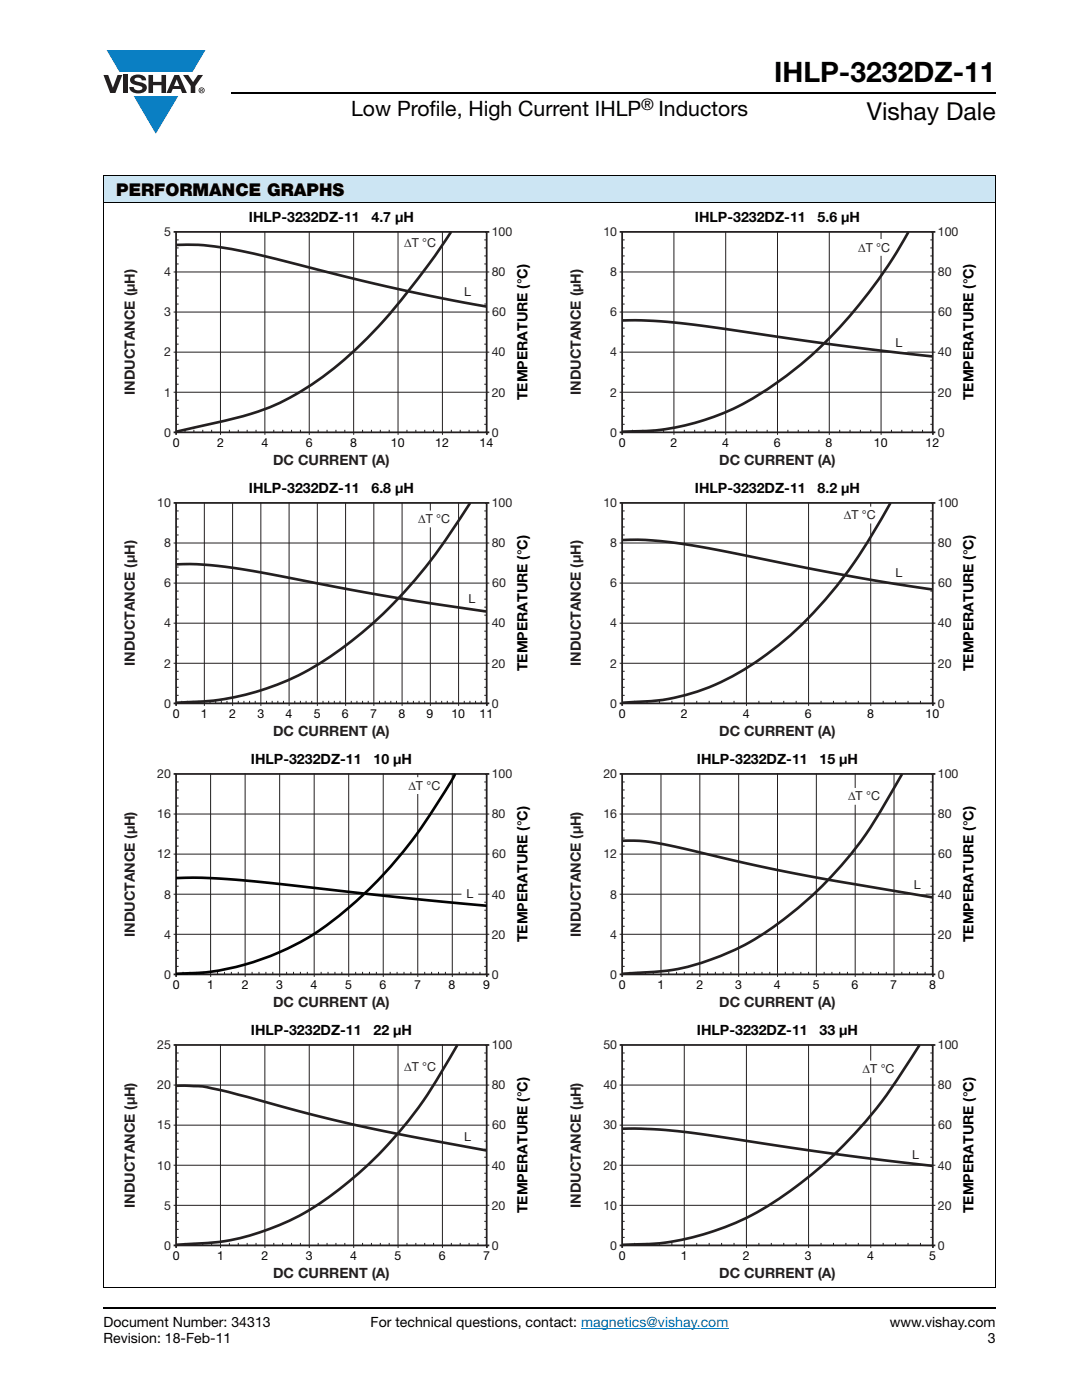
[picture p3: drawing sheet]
<svg xmlns="http://www.w3.org/2000/svg" width="216mm" height="279mm" viewBox="0 0 216 279" stroke-linecap="round" stroke-linejoin="round" font-family="sans-serif">
<g fill="#0a7fc3">
<path d="M21.3 10h19.7l-2.6 4.3h-1.1h-13.5z"/>
<path d="M26.7 19.2h8.9l-4.5 7.5z"/>
</g>
<g fill="#231f20">
<path d="M20.6 15h1l.9 2.5 1-2.5h.9l-1.4 3.6h-1z"/>
<path d="M24.6 15h.9v3.6h-.9z"/>
<path d="M26.3 15.3a2.1 2.1 0 0 1 2.8 .3l.1 .4h-.9a.79 .79 0 0 0-.7-.5 .79 .79 0 0 0-.8 .4l.3 .3 1 .2a1.08 1.08 0 0 1 1.2 1 1.08 1.08 0 0 1-1.1 1.2 1.73 1.73 0 0 1-2.4-1.2h.9a.96 .96 0 0 0 .8 .6 .96 .96 0 0 0 .9-.4 1.31 1.31 0 0 0-1.2-.6 1.03 1.03 0 0 1-1.1-.6 1.03 1.03 0 0 1 .2-1.1z"/>
<path d="M29.6 15h.9v1.3h1.7v-1.3h.9v3.6h-.9v-1.6h-1.7v1.6h-.9z"/>
<path d="M36.5 15h1.1l.9 1.4 1-1.4h1l-1.5 2.2v1.4h-.9v-1.4z"/>
<path d="M35.3 15.9l.5 1.3h-1.1zM34.8 15l-1.6 3.6h1l.3-.8h1.5l.3 .8h1l-1.6-3.6z"/>
<path d="M39.8 18a.46 .46 0 0 1 .9 0 .46 .46 0 0 1-.9 0zM39.6 18a.6 .6 0 0 0 1.2 0 .6 .6 0 0 0-1.2 0z"/>
<path d="M40.1 17.8h.2v.2h-.2zM40 17.7v.7h.1v-.3l.4 .3-.2-.3 .2-.2-.1-.2z"/>
</g>
<path d="M116 265.1h29.4" fill="none" stroke="#007ec4" stroke-width=".2"/>
<path d="M46.1 18.6h152.5M20.6 261h178" fill="none" stroke="#000" stroke-width=".36"/>
<path d="M20.6 35h178v5.5h-178z" fill="#cce5f3"/>
<path d="M20.6 35h178.1M20.6 35.1v221.7M198.6 35.1v221.7M20.6 40.5h178.1M20.6 256.9h178.1" fill="none" stroke="#000" stroke-width=".2"/>
<path d="M24.6 41.9h81.3v51.5h-81.3z" fill="#fff"/>
<g fill="none" stroke="#231f20" stroke-width=".2">
<path d="M34.6 54.3h63M35.1 55.9h.5M35.1 57.5h.5M35.1 59.1h.5M35.1 47.9h.5M35.1 49.5h.5M35.1 51.1h.5M35.1 52.7h.5M44 46.3v40M52.8 46.3v40M61.7 46.3v40M70.6 46.3v40"/>
<path d="M79.4 46.3v40M88.3 46.3v40M96.6 55.9h.5M96.6 57.5h.5M96.6 59.1h.5M96.6 47.9h.5M96.6 49.5h.5M96.6 51.1h.5M96.6 52.7h.5M34.6 62.3h63M34.6 70.3h63M34.6 78.3h63"/>
<path d="M35.1 63.9h.5M35.1 65.5h.5M35.1 67.1h.5M35.1 68.7h.5M35.1 71.9h.5M35.1 73.5h.5M35.1 75.1h.5M35.1 76.7h.5M35.1 79.9h.5M35.1 60.7h.5M96.6 63.9h.5M96.6 65.5h.5"/>
<path d="M96.6 67.1h.5M96.6 68.7h.5M96.6 71.9h.5M96.6 73.5h.5M96.6 75.1h.5M96.6 76.7h.5M96.6 79.9h.5M96.6 60.7h.5M35.1 81.5h.5M35.1 83.1h.5M35.1 84.7h.5M96.6 81.5h.5"/>
<path d="M96.6 83.1h.5M96.6 84.7h.5"/>
</g>
<path d="M34.6 46.3h.5M35.1 46.3h62v40h-62zM97.1 46.3h.5M34.6 86.3h.5M97.1 86.3h.5" fill="none" stroke="#231f20" stroke-width=".35"/>
<path d="M91.8 56.9h3v3h-3z" fill="#fff"/>
<path d="M91.8 56.9h3v3h-3z" fill="none" stroke="#fff" stroke-width=".35"/>
<path d="M80.1 46.9h7.5v3h-7.5z" fill="#fff"/>
<path d="M80.1 46.9h7.5v3h-7.5z" fill="none" stroke="#fff" stroke-width=".35"/>
<path d="M35.1 86.3v.5M97.1 86.3v.5" fill="none" stroke="#231f20" stroke-width=".35"/>
<g fill="none" stroke="#231f20" stroke-width=".2">
<path d="M36.9 85.8v.5M38.7 85.8v.5M40.5 85.8v.5M42.2 85.8v.5M44 86.3v.5M45.8 85.8v.5M47.5 85.8v.5M49.3 85.8v.5M51.1 85.8v.5M52.9 86.3v.5M54.6 85.8v.5M56.4 85.8v.5"/>
<path d="M58.2 85.8v.5M59.9 85.8v.5M61.7 86.3v.5M63.5 85.8v.5M65.3 85.8v.5M67 85.8v.5M68.8 85.8v.5M70.6 86.3v.5M72.3 85.8v.5M74.1 85.8v.5M75.9 85.8v.5M77.7 85.8v.5"/>
<path d="M79.4 86.3v.5M81.2 85.8v.5M83 85.8v.5M84.7 85.8v.5M86.5 85.8v.5M88.3 86.3v.5M90.1 85.8v.5M91.8 85.8v.5M93.6 85.8v.5M95.4 85.8v.5"/>
</g>
<path d="M35.1 48.9a62.4 62.4 0 0 1 18.4 2.4l23.9 5.9 10.2 2.2 9.5 1.8M90 46.3a148.6 148.6 0 0 1-17.4 21.9 57.9 57.9 0 0 1-20.4 13.7l-5.5 1.6-11.6 2.7" fill="none" stroke="#231f20" stroke-width=".53"/>
<path d="M113.6 41.9h81.3v51.5h-81.3z" fill="#fff"/>
<g fill="none" stroke="#231f20" stroke-width=".2">
<path d="M123.6 54.3h63M124.1 55.9h.5M124.1 57.5h.5M124.1 59.1h.5M124.1 47.9h.5M124.1 49.5h.5M124.1 51.1h.5M124.1 52.7h.5M134.5 46.3v40M144.8 46.3v40M155.1 46.3v40M165.5 46.3v40"/>
<path d="M175.8 46.3v40M185.6 55.9h.5M185.6 57.5h.5M185.6 59.1h.5M185.6 47.9h.5M185.6 49.5h.5M185.6 51.1h.5M185.6 52.7h.5M123.6 62.3h63M123.6 70.3h63M123.6 78.3h63M124.1 63.9h.5"/>
<path d="M124.1 65.5h.5M124.1 67.1h.5M124.1 68.7h.5M124.1 71.9h.5M124.1 73.5h.5M124.1 75.1h.5M124.1 76.7h.5M124.1 79.9h.5M124.1 60.7h.5M185.6 63.9h.5M185.6 65.5h.5M185.6 67.1h.5"/>
<path d="M185.6 68.7h.5M185.6 71.9h.5M185.6 73.5h.5M185.6 75.1h.5M185.6 76.7h.5M185.6 79.9h.5M185.6 60.7h.5M124.1 81.5h.5M124.1 83.1h.5M124.1 84.7h.5M185.6 81.5h.5M185.6 83.1h.5"/>
<path d="M185.6 84.7h.5"/>
</g>
<path d="M123.6 46.3h.5M186.1 46.3h.5M123.6 86.3h.5M186.1 86.3h.5" fill="none" stroke="#231f20" stroke-width=".35"/>
<path d="M177.9 67.1h3v3h-3z" fill="#fff"/>
<path d="M177.9 67.1h3v3h-3z" fill="none" stroke="#fff" stroke-width=".35"/>
<path d="M170.7 47.9h7.5v3h-7.5z" fill="#fff"/>
<path d="M170.7 47.9h7.5v3h-7.5z" fill="none" stroke="#fff" stroke-width=".35"/>
<path d="M124.1 46.3h62v40h-62zM124.1 86.3v.5M186.2 86.3v.5" fill="none" stroke="#231f20" stroke-width=".35"/>
<g fill="none" stroke="#231f20" stroke-width=".2">
<path d="M126.2 85.8v.5M128.3 85.8v.5M130.3 85.8v.5M132.4 85.8v.5M134.5 86.3v.5M136.5 85.8v.5M138.6 85.8v.5M140.7 85.8v.5M142.7 85.8v.5M144.8 86.3v.5M146.9 85.8v.5M148.9 85.8v.5"/>
<path d="M151 85.8v.5M153.1 85.8v.5M155.1 86.3v.5M157.2 85.8v.5M159.3 85.8v.5M161.3 85.8v.5M163.4 85.8v.5M165.5 86.3v.5M167.5 85.8v.5M169.6 85.8v.5M171.7 85.8v.5M173.7 85.8v.5"/>
<path d="M175.8 86.3v.5M177.9 85.8v.5M179.9 85.8v.5M182 85.8v.5M184.1 85.8v.5"/>
</g>
<path d="M181.3 46.3a94.3 94.3 0 0 1-24 28.4 50.7 50.7 0 0 1-25.4 11.1l-7.8 .4M124.1 64h6.2l6.7 .6 29.9 4.3 19.1 2.2" fill="none" stroke="#231f20" stroke-width=".53"/>
<path d="M24.6 96h81.3v51.5h-81.3z" fill="#fff"/>
<g fill="none" stroke="#231f20" stroke-width=".2">
<path d="M34.6 108.4h63M34.6 116.4h63M35.1 118h.5M35.1 119.6h.5M35.1 110h.5M35.1 111.6h.5M35.1 113.2h.5M35.1 114.8h.5M35.1 102h.5M35.1 103.6h.5M35.1 105.2h.5M35.1 106.8h.5"/>
<path d="M40.8 100.4v40M46.4 100.4v40M52 100.4v40M57.7 100.4v40M63.3 100.4v40M69 100.4v40M74.6 100.4v40M80.2 100.4v40M85.9 100.4v40M91.5 100.4v40M96.6 118h.5M96.6 119.6h.5"/>
<path d="M96.6 110h.5M96.6 111.6h.5M96.6 113.2h.5M96.6 114.8h.5M96.6 102h.5M96.6 103.6h.5M96.6 105.2h.5M96.6 106.8h.5M34.6 124.4h63M34.6 132.4h63M35.1 121.2h.5M35.1 122.8h.5"/>
<path d="M35.1 126h.5M35.1 127.6h.5M35.1 129.2h.5M35.1 130.8h.5M35.1 134h.5M35.1 135.6h.5M35.1 137.2h.5M35.1 138.8h.5M96.6 121.2h.5M96.6 122.8h.5M96.6 126h.5M96.6 127.6h.5"/>
<path d="M96.6 129.2h.5M96.6 130.8h.5M96.6 134h.5M96.6 135.6h.5M96.6 137.2h.5M96.6 138.8h.5"/>
</g>
<path d="M34.6 100.4h.5M97.1 100.4h.5M34.6 140.4h.5M97.1 140.4h.5" fill="none" stroke="#231f20" stroke-width=".35"/>
<path d="M92.6 118.1h3v3h-3z" fill="#fff"/>
<path d="M92.6 118.1h3v3h-3z" fill="none" stroke="#fff" stroke-width=".35"/>
<path d="M82.9 102.1h7.5v3h-7.5z" fill="#fff"/>
<path d="M82.9 102.1h7.5v3h-7.5z" fill="none" stroke="#fff" stroke-width=".35"/>
<path d="M35.1 100.4h62v40h-62zM35.1 140.4v.5M97.1 140.4v.5" fill="none" stroke="#231f20" stroke-width=".35"/>
<g fill="none" stroke="#231f20" stroke-width=".2">
<path d="M36.3 139.9v.5M37.4 139.9v.5M38.5 139.9v.5M39.7 139.9v.5M41.9 139.9v.5M43 139.9v.5M44.2 139.9v.5M45.3 139.9v.5M47.5 139.9v.5M48.7 139.9v.5M49.8 139.9v.5M50.9 139.9v.5"/>
<path d="M53.2 139.9v.5M54.3 139.9v.5M55.4 139.9v.5M56.6 139.9v.5M58.8 139.9v.5M59.9 139.9v.5M61.1 139.9v.5M62.2 139.9v.5M64.5 139.9v.5M65.6 139.9v.5M66.7 139.9v.5M67.8 139.9v.5"/>
<path d="M70.1 139.9v.5M71.2 139.9v.5M72.3 139.9v.5M73.5 139.9v.5M75.7 139.9v.5M76.9 139.9v.5M78 139.9v.5M79.1 139.9v.5M81.4 139.9v.5M82.5 139.9v.5M83.6 139.9v.5M84.7 139.9v.5"/>
<path d="M87 139.9v.5M88.1 139.9v.5M89.3 139.9v.5M90.4 139.9v.5M92.6 139.9v.5M93.8 139.9v.5M94.9 139.9v.5M96 139.9v.5M40.8 140.4v.5M46.4 140.4v.5M52.1 140.4v.5M57.7 140.4v.5"/>
<path d="M63.3 140.4v.5M69 140.4v.5M74.6 140.4v.5M80.2 140.4v.5M85.9 140.4v.5M91.5 140.4v.5"/>
</g>
<path d="M35.1 112.6a86.6 86.6 0 0 1 20.2 2.2l21.5 4.1 20.2 3.1M93.8 100.4a107.9 107.9 0 0 1-18.6 23.3 62.3 62.3 0 0 1-22.2 13.8 51.9 51.9 0 0 1-16.9 2.7l-1 .1" fill="none" stroke="#231f20" stroke-width=".53"/>
<path d="M113.6 96h81.3v51.5h-81.3z" fill="#fff"/>
<g fill="none" stroke="#231f20" stroke-width=".2">
<path d="M123.6 108.4h63M123.6 116.4h63M124.1 118h.5M124.1 119.6h.5M124.1 110h.5M124.1 111.6h.5M124.1 113.2h.5M124.1 114.8h.5M124.1 102h.5M124.1 103.6h.5M124.1 105.2h.5M124.1 106.8h.5"/>
<path d="M136.5 100.4v40M148.9 100.4v40M161.3 100.4v40M173.7 100.4v40M185.6 118h.5M185.6 119.6h.5M185.6 110h.5M185.6 111.6h.5M185.6 113.2h.5M185.6 114.8h.5M185.6 102h.5M185.6 103.6h.5"/>
<path d="M185.6 105.2h.5M185.6 106.8h.5M123.6 124.4h63M123.6 132.4h63M124.1 121.2h.5M124.1 122.8h.5M124.1 126h.5M124.1 127.6h.5M124.1 129.2h.5M124.1 130.8h.5M124.1 134h.5M124.1 135.6h.5"/>
<path d="M124.1 137.2h.5M124.1 138.8h.5M185.6 121.2h.5M185.6 122.8h.5M185.6 126h.5M185.6 127.6h.5M185.6 129.2h.5M185.6 130.8h.5M185.6 134h.5M185.6 135.6h.5M185.6 137.2h.5M185.6 138.8h.5"/>
</g>
<path d="M123.6 100.4h.5M186.1 100.4h.5M123.6 140.4h.5M186.1 140.4h.5" fill="none" stroke="#231f20" stroke-width=".35"/>
<path d="M177.9 112.8h3v3h-3z" fill="#fff"/>
<path d="M177.9 112.8h3v3h-3z" fill="none" stroke="#fff" stroke-width=".35"/>
<path d="M167.8 101.3h7.5v3h-7.5z" fill="#fff"/>
<path d="M167.8 101.3h7.5v3h-7.5z" fill="none" stroke="#fff" stroke-width=".35"/>
<path d="M124.1 100.4h62v40h-62zM124.1 140.4v.5M186.2 140.4v.5" fill="none" stroke="#231f20" stroke-width=".35"/>
<g fill="none" stroke="#231f20" stroke-width=".2">
<path d="M126.6 139.9v.5M129.1 139.9v.5M131.6 139.9v.5M134.1 139.9v.5M139 139.9v.5M141.5 139.9v.5M144 139.9v.5M146.5 139.9v.5M151.4 139.9v.5M153.9 139.9v.5M156.4 139.9v.5M158.9 139.9v.5"/>
<path d="M163.8 139.9v.5M166.3 139.9v.5M168.8 139.9v.5M171.3 139.9v.5M176.2 139.9v.5M178.7 139.9v.5M181.2 139.9v.5M183.7 139.9v.5M136.5 140.4v.5M148.9 140.4v.5M161.3 140.4v.5M173.7 140.4v.5"/>
</g>
<path d="M124.1 107.8a85 85 0 0 1 20.2 2.2l24.2 4.8 17.5 2.8M177.7 100.4a98.8 98.8 0 0 1-17.4 23.9 55.3 55.3 0 0 1-23.2 14.3 43.6 43.6 0 0 1-12 1.6l-1 .1" fill="none" stroke="#231f20" stroke-width=".53"/>
<path d="M24.6 150.1h81.3v51.4h-81.3z" fill="#fff"/>
<g fill="none" stroke="#231f20" stroke-width=".2">
<path d="M35.1 156.1h.5M35.1 157.7h.5M35.1 159.3h.5M42 154.5v40M48.9 154.5v40M55.8 154.5v40M62.7 154.5v40M69.6 154.5v40M76.5 154.5v40M83.4 154.5v40M90.2 154.5v40M96.6 156.1h.5"/>
<path d="M96.6 157.7h.5M96.6 159.3h.5M34.6 162.5h63M34.6 170.5h63M34.6 178.5h63M35.1 172.1h.5M35.1 173.7h.5M35.1 175.3h.5M35.1 176.9h.5M35.1 164.1h.5M35.1 165.7h.5M35.1 167.3h.5"/>
<path d="M35.1 168.9h.5M35.1 160.9h.5M96.6 172.1h.5M96.6 173.7h.5M96.6 175.3h.5M96.6 176.9h.5M96.6 164.1h.5M96.6 165.7h.5M96.6 167.3h.5M96.6 168.9h.5M96.6 160.9h.5M34.6 186.5h63"/>
<path d="M35.1 180.1h.5M35.1 181.7h.5M35.1 183.3h.5M35.1 184.9h.5M35.1 188.1h.5M35.1 189.7h.5M35.1 191.3h.5M35.1 192.9h.5M96.6 180.1h.5M96.6 181.7h.5M96.6 183.3h.5M96.6 184.9h.5"/>
<path d="M96.6 188.1h.5M96.6 189.7h.5M96.6 191.3h.5M96.6 192.9h.5"/>
</g>
<path d="M34.6 154.5h.5M97.1 154.5h.5M34.6 194.5h.5M97.1 194.5h.5" fill="none" stroke="#231f20" stroke-width=".35"/>
<path d="M92.3 177h3v3h-3z" fill="#fff"/>
<path d="M92.3 177h3v3h-3z" fill="none" stroke="#fff" stroke-width=".35"/>
<path d="M80.9 155.3h7.5v3h-7.5z" fill="#fff"/>
<path d="M80.9 155.3h7.5v3h-7.5z" fill="none" stroke="#fff" stroke-width=".35"/>
<path d="M35.1 154.5h62v40h-62zM35.1 194.5v.5M97.1 194.5v.5" fill="none" stroke="#231f20" stroke-width=".35"/>
<g fill="none" stroke="#231f20" stroke-width=".2">
<path d="M36.5 194v.5M37.9 194v.5M39.3 194v.5M40.7 194v.5M42 194.5v.5M43.4 194v.5M44.8 194v.5M46.2 194v.5M47.5 194v.5M48.9 194.5v.5M50.3 194v.5M51.7 194v.5"/>
<path d="M53.1 194v.5M54.4 194v.5M55.8 194.5v.5M57.2 194v.5M58.6 194v.5M59.9 194v.5M61.3 194v.5M62.7 194.5v.5M64.1 194v.5M65.5 194v.5M66.8 194v.5M68.2 194v.5"/>
<path d="M69.6 194.5v.5M71 194v.5M72.3 194v.5M73.7 194v.5M75.1 194v.5M76.5 194.5v.5M77.9 194v.5M79.2 194v.5M80.6 194v.5M82 194v.5M83.4 194.5v.5M84.7 194v.5"/>
<path d="M86.1 194v.5M87.5 194v.5M88.9 194v.5M90.3 194.5v.5M91.6 194v.5M93 194v.5M94.4 194v.5M95.8 194v.5"/>
</g>
<path d="M90.8 154.5a96.1 96.1 0 0 1-20 25.6 51.9 51.9 0 0 1-35.7 14.2M35.1 175.2h5.8l8 .5 30.9 3.4 17.3 1.7" fill="none" stroke="#020303" stroke-width=".53"/>
<path d="M113.6 150.1h81.3v51.4h-81.3z" fill="#fff"/>
<path d="M123.6 154.5h.5M124.1 154.5h62v40h-62zM186.1 154.5h.5M123.6 194.5h.5M186.1 194.5h.5" fill="none" stroke="#231f20" stroke-width=".35"/>
<g fill="none" stroke="#231f20" stroke-width=".2">
<path d="M124.1 156.1h.5M124.1 157.7h.5M124.1 159.3h.5M131.9 154.5v40M139.6 154.5v40M147.4 154.5v40M155.1 154.5v40M162.9 154.5v40M170.6 154.5v40M178.4 154.5v40M185.6 156.1h.5M185.6 157.7h.5"/>
<path d="M185.6 159.3h.5M123.6 162.5h63M123.6 170.5h63M123.6 178.5h63M124.1 172.1h.5M124.1 173.7h.5M124.1 175.3h.5M124.1 176.9h.5M124.1 164.1h.5M124.1 165.7h.5M124.1 167.3h.5M124.1 168.9h.5"/>
<path d="M124.1 160.9h.5M185.6 172.1h.5M185.6 173.7h.5M185.6 175.3h.5M185.6 176.9h.5M185.6 164.1h.5M185.6 165.7h.5M185.6 167.3h.5M185.6 168.9h.5M185.6 160.9h.5M123.6 186.5h63M124.1 180.1h.5"/>
<path d="M124.1 181.7h.5M124.1 183.3h.5M124.1 184.9h.5M124.1 188.1h.5M124.1 189.7h.5M124.1 191.3h.5M124.1 192.9h.5M185.6 180.1h.5M185.6 181.7h.5M185.6 183.3h.5M185.6 184.9h.5M185.6 188.1h.5"/>
<path d="M185.6 189.7h.5M185.6 191.3h.5M185.6 192.9h.5"/>
</g>
<path d="M181.6 175.3h3v3h-3z" fill="#fff"/>
<path d="M181.6 175.3h3v3h-3z" fill="none" stroke="#fff" stroke-width=".35"/>
<path d="M168.7 157.4h7.5v3h-7.5z" fill="#fff"/>
<path d="M168.7 157.4h7.5v3h-7.5z" fill="none" stroke="#fff" stroke-width=".35"/>
<path d="M124.1 194.5v.5M186.2 194.5v.5" fill="none" stroke="#231f20" stroke-width=".35"/>
<g fill="none" stroke="#231f20" stroke-width=".2">
<path d="M125.7 194v.5M127.2 194v.5M128.8 194v.5M130.3 194v.5M131.9 194.5v.5M133.4 194v.5M135 194v.5M136.5 194v.5M138.1 194v.5M139.6 194.5v.5M141.2 194v.5M142.7 194v.5"/>
<path d="M144.3 194v.5M145.8 194v.5M147.4 194.5v.5M148.9 194v.5M150.5 194v.5M152 194v.5M153.6 194v.5M155.1 194.5v.5M156.7 194v.5M158.2 194v.5M159.8 194v.5M161.3 194v.5"/>
<path d="M162.9 194.5v.5M164.4 194v.5M166 194v.5M167.5 194v.5M169.1 194v.5M170.6 194.5v.5M172.2 194v.5M173.7 194v.5M175.3 194v.5M176.8 194v.5M178.4 194.5v.5M179.9 194v.5"/>
<path d="M181.5 194v.5M183 194v.5M184.6 194v.5"/>
</g>
<path d="M180 154.5a102.7 102.7 0 0 1-11.5 17.5 72.3 72.3 0 0 1-21.5 17.4 45.9 45.9 0 0 1-20.8 4.8l-2.1 .1M124.1 167.8a50.1 50.1 0 0 1 14.4 2l10.7 2.6 9.3 1.9 27.6 4.8" fill="none" stroke="#231f20" stroke-width=".53"/>
<path d="M24.6 204.2h81.3v51.5h-81.3z" fill="#fff"/>
<g fill="none" stroke="#231f20" stroke-width=".2">
<path d="M34.6 216.5h63M35.1 218.1h.5M35.1 219.7h.5M35.1 210.1h.5M35.1 211.7h.5M35.1 213.3h.5M35.1 214.9h.5M44 208.5v40M52.8 208.5v40M61.7 208.5v40M70.6 208.5v40M79.4 208.5v40"/>
<path d="M88.3 208.5v40M96.6 218.1h.5M96.6 219.7h.5M96.6 210.1h.5M96.6 211.7h.5M96.6 213.3h.5M96.6 214.9h.5M34.6 224.5h63M34.6 232.5h63M35.1 226.1h.5M35.1 227.7h.5M35.1 229.3h.5"/>
<path d="M35.1 230.9h.5M35.1 234.1h.5M35.1 235.7h.5M35.1 237.3h.5M35.1 238.9h.5M35.1 221.3h.5M35.1 222.9h.5M96.6 226.1h.5M96.6 227.7h.5M96.6 229.3h.5M96.6 230.9h.5M96.6 234.1h.5"/>
<path d="M96.6 235.7h.5M96.6 237.3h.5M96.6 238.9h.5M96.6 221.3h.5M96.6 222.9h.5M34.6 240.5h63M35.1 242.1h.5M35.1 243.7h.5M35.1 245.3h.5M35.1 246.9h.5M96.6 242.1h.5M96.6 243.7h.5"/>
<path d="M96.6 245.3h.5M96.6 246.9h.5"/>
</g>
<path d="M34.6 208.5h.5M35.1 208.5h62v40h-62zM97.1 208.5h.5M34.6 248.5h.5M97.1 248.5h.5" fill="none" stroke="#231f20" stroke-width=".35"/>
<path d="M91.8 225.4h3v3h-3z" fill="#fff"/>
<path d="M91.8 225.4h3v3h-3z" fill="none" stroke="#fff" stroke-width=".35"/>
<path d="M80.1 211.4h7.5v3h-7.5z" fill="#fff"/>
<path d="M80.1 211.4h7.5v3h-7.5z" fill="none" stroke="#fff" stroke-width=".35"/>
<path d="M35.1 248.5v.5M97.1 248.5v.5" fill="none" stroke="#231f20" stroke-width=".35"/>
<g fill="none" stroke="#231f20" stroke-width=".2">
<path d="M36.9 248v.5M38.7 248v.5M40.5 248v.5M42.2 248v.5M44 248.5v.5M45.8 248v.5M47.5 248v.5M49.3 248v.5M51.1 248v.5M52.9 248.5v.5M54.6 248v.5M56.4 248v.5"/>
<path d="M58.2 248v.5M59.9 248v.5M61.7 248.5v.5M63.5 248v.5M65.3 248v.5M67 248v.5M68.8 248v.5M70.6 248.5v.5M72.3 248v.5M74.1 248v.5M75.9 248v.5M77.7 248v.5"/>
<path d="M79.4 248.5v.5M81.2 248v.5M83 248v.5M84.7 248v.5M86.5 248v.5M88.3 248.5v.5M90.1 248v.5M91.8 248v.5M93.6 248v.5M95.4 248v.5"/>
</g>
<path d="M35.1 216.7a34 34 0 0 1 12.1 1.7l13.7 3.7 10 2.4 10.2 2.1 15.9 3M91.3 208.5a99.1 99.1 0 0 1-12.6 18.5 71.2 71.2 0 0 1-20.6 16.5 47.2 47.2 0 0 1-21 4.8l-2 .1" fill="none" stroke="#231f20" stroke-width=".53"/>
<path d="M113.6 204.2h81.3v51.5h-81.3z" fill="#fff"/>
<g fill="none" stroke="#231f20" stroke-width=".2">
<path d="M123.6 216.5h63M124.1 218.1h.5M124.1 219.7h.5M124.1 210.1h.5M124.1 211.7h.5M124.1 213.3h.5M124.1 214.9h.5M136.5 208.5v40M148.9 208.5v40M161.3 208.5v40M173.7 208.5v40M185.6 218.1h.5"/>
<path d="M185.6 219.7h.5M185.6 210.1h.5M185.6 211.7h.5M185.6 213.3h.5M185.6 214.9h.5M123.6 224.5h63M123.6 232.5h63M124.1 226.1h.5M124.1 227.7h.5M124.1 229.3h.5M124.1 230.9h.5M124.1 234.1h.5"/>
<path d="M124.1 235.7h.5M124.1 237.3h.5M124.1 238.9h.5M124.1 221.3h.5M124.1 222.9h.5M185.6 226.1h.5M185.6 227.7h.5M185.6 229.3h.5M185.6 230.9h.5M185.6 234.1h.5M185.6 235.7h.5M185.6 237.3h.5"/>
<path d="M185.6 238.9h.5M185.6 221.3h.5M185.6 222.9h.5M123.6 240.5l63 .1M124.1 242.1h.5M124.1 243.7h.5M124.1 245.3h.5M124.1 246.9h.5M185.6 242.1h.5M185.6 243.7h.5M185.6 245.3h.5M185.6 246.9h.5"/>
</g>
<path d="M123.6 208.5h.5M186.1 208.5h.5M123.6 248.5h.5M186.1 248.5h.5" fill="none" stroke="#231f20" stroke-width=".35"/>
<path d="M181.2 229h3v3h-3z" fill="#fff"/>
<path d="M181.2 228.9h3v3h-3z" fill="none" stroke="#fff" stroke-width=".35"/>
<path d="M171.6 211.8h7.5v3h-7.5z" fill="#fff"/>
<path d="M171.6 211.8h7.5v3h-7.5z" fill="none" stroke="#fff" stroke-width=".35"/>
<path d="M124.1 208.5h62v40h-62zM124.1 248.5v.5M186.2 248.5v.5" fill="none" stroke="#231f20" stroke-width=".35"/>
<g fill="none" stroke="#231f20" stroke-width=".2">
<path d="M126.6 248v.5M129.1 248v.5M131.6 248v.5M134.1 248v.5M136.5 248.5v.5M139 248v.5M141.5 248v.5M144 248v.5M146.5 248v.5M148.9 248.5v.5M151.4 248v.5M153.9 248v.5"/>
<path d="M156.4 248v.5M158.9 248v.5M161.3 248.5v.5M163.8 248v.5M166.3 248v.5M168.8 248v.5M171.3 248v.5M173.7 248.5v.5M176.2 248v.5M178.7 248v.5M181.2 248v.5M183.7 248v.5"/>
</g>
<path d="M183.5 208.5a102.8 102.8 0 0 1-14.6 19.5 76.9 76.9 0 0 1-21.5 15.8 52.9 52.9 0 0 1-23.3 4.6M124.1 225.3l7 .1 5.9 .5 29.2 4.3 19.9 2.5" fill="none" stroke="#231f20" stroke-width=".53"/>
<text font-size="5.6" x="154.5" y="16.4">IHLP-3232DZ-11</text>
<text font-size="4.9" x="173" y="24">Vishay Dale</text>
<g font-size="4.2">
<text x="70.1" y="23.1">Low Profile, High Current IHLP</text>
<text x="131.4" y="23.1">Inductors</text>
</g>
<text font-size="3.5" x="23.2" y="39.1">PERFORMANCE GRAPHS</text>
<text font-size="3.2" x="128" y="21.9">®</text>
<g font-size="2.8" fill="#020303">
<text x="49.7" y="44.2">IHLP-3232DZ-11</text>
<text x="74.1" y="44.2">4.7 μH</text>
<text x="138.7" y="44.2">IHLP-3232DZ-11</text>
<text x="163.1" y="44.2">5.6 μH</text>
<text x="49.7" y="98.3">IHLP-3232DZ-11</text>
<text x="74.1" y="98.3">6.8 μH</text>
<text x="138.7" y="98.3">IHLP-3232DZ-11</text>
<text x="163.1" y="98.3">8.2 μH</text>
<text x="50.1" y="152.4">IHLP-3232DZ-11</text>
<text x="74.5" y="152.4">10 μH</text>
<text x="139.1" y="152.4">IHLP-3232DZ-11</text>
<text x="163.5" y="152.4">15 μH</text>
<text x="50.1" y="206.5">IHLP-3232DZ-11</text>
<text x="74.5" y="206.5">22 μH</text>
<text x="139.1" y="206.5">IHLP-3232DZ-11</text>
<text x="163.5" y="206.5">33 μH</text>
</g>
<g font-size="2.8" fill="#231f20">
<text x="26.9" y="78.8" transform="rotate(-90 26.9 78.8)">INDUCTANCE (μH)</text>
<text x="115.9" y="78.8" transform="rotate(-90 115.9 78.8)">INDUCTANCE (μH)</text>
<text x="54.5" y="92.8">DC CURRENT (A)</text>
<text x="143.5" y="92.8">DC CURRENT (A)</text>
<text x="26.9" y="132.9" transform="rotate(-90 26.9 132.9)">INDUCTANCE (μH)</text>
<text x="115.9" y="132.9" transform="rotate(-90 115.9 132.9)">INDUCTANCE (μH)</text>
<text x="54.5" y="146.9">DC CURRENT (A)</text>
<text x="143.5" y="146.9">DC CURRENT (A)</text>
<text x="26.9" y="187" transform="rotate(-90 26.9 187)">INDUCTANCE (μH)</text>
<text x="115.9" y="187" transform="rotate(-90 115.9 187)">INDUCTANCE (μH)</text>
<text x="54.5" y="200.9">DC CURRENT (A)</text>
<text x="143.5" y="200.9">DC CURRENT (A)</text>
<text x="26.9" y="241.1" transform="rotate(-90 26.9 241.1)">INDUCTANCE (μH)</text>
<text x="115.9" y="241.1" transform="rotate(-90 115.9 241.1)">INDUCTANCE (μH)</text>
<text x="54.5" y="255">DC CURRENT (A)</text>
<text x="143.5" y="255">DC CURRENT (A)</text>
</g>
<g font-size="2.8">
<text x="105.2" y="79.9" transform="rotate(-90 105.2 79.9)">TEMPERATURE (°C)</text>
<text x="194.2" y="79.9" transform="rotate(-90 194.2 79.9)">TEMPERATURE (°C)</text>
<text x="105.2" y="133.9" transform="rotate(-90 105.2 133.9)">TEMPERATURE (°C)</text>
<text x="194.2" y="133.9" transform="rotate(-90 194.2 133.9)">TEMPERATURE (°C)</text>
<text x="105.2" y="188" transform="rotate(-90 105.2 188)">TEMPERATURE (°C)</text>
<text x="194.2" y="188" transform="rotate(-90 194.2 188)">TEMPERATURE (°C)</text>
<text x="105.2" y="242.1" transform="rotate(-90 105.2 242.1)">TEMPERATURE (°C)</text>
<text x="194.2" y="242.1" transform="rotate(-90 194.2 242.1)">TEMPERATURE (°C)</text>
<text x="20.6" y="268.1">Revision: 18-Feb-11</text>
<text x="20.6" y="264.9">Document Number: 34313</text>
<text x="73.9" y="264.9">For technical questions, contact: magnetics@vishay.com</text>
<text x="177.5" y="264.9">www.vishay.com</text>
<text x="197.1" y="268.1">3</text>
</g>
<g font-size="2.5" fill="#231f20">
<text x="32.8" y="47.1">5</text>
<text x="98.1" y="47.1">100</text>
<text x="120.4" y="47.1">10</text>
<text x="187.1" y="47.1">100</text>
<text x="80.7" y="49.2">ΔT °C</text>
<text x="171.2" y="50.2">ΔT °C</text>
<text x="32.8" y="55.1">4</text>
<text x="92.6" y="59.1">L</text>
<text x="98.1" y="55.1">80</text>
<text x="121.8" y="55.1">8</text>
<text x="187.1" y="55.1">80</text>
<text x="32.8" y="63.1">3</text>
<text x="98.2" y="63.1">60</text>
<text x="121.8" y="63.1">6</text>
<text x="187.2" y="63.1">60</text>
<text x="32.8" y="71.1">2</text>
<text x="98.1" y="71.1">40</text>
<text x="121.8" y="71.1">4</text>
<text x="178.7" y="69.3">L</text>
<text x="187.1" y="71.1">40</text>
<text x="32.8" y="79.2">1</text>
<text x="98.1" y="79.2">20</text>
<text x="121.8" y="79.2">2</text>
<text x="187.1" y="79.2">20</text>
<text x="32.8" y="87.2">0</text>
<text x="98.1" y="87.2">0</text>
<text x="121.8" y="87.2">0</text>
<text x="187.1" y="87.2">0</text>
<text x="31.4" y="101.2">10</text>
<text x="98.1" y="101.2">100</text>
<text x="120.4" y="101.2">10</text>
<text x="187.1" y="101.2">100</text>
<text x="83.4" y="104.4">ΔT °C</text>
<text x="168.4" y="103.6">ΔT °C</text>
<text x="32.8" y="109.2">8</text>
<text x="98.1" y="109.2">80</text>
<text x="121.8" y="109.2">8</text>
<text x="187.1" y="109.2">80</text>
<text x="32.8" y="117.2">6</text>
<text x="98.2" y="117.2">60</text>
<text x="121.8" y="117.2">6</text>
<text x="178.7" y="115.1">L</text>
<text x="187.2" y="117.2">60</text>
<text x="32.8" y="125.2">4</text>
<text x="93.5" y="120.3">L</text>
<text x="98.1" y="125.2">40</text>
<text x="121.8" y="125.2">4</text>
<text x="187.1" y="125.2">40</text>
<text x="32.8" y="133.2">2</text>
<text x="98.1" y="133.2">20</text>
<text x="121.8" y="133.2">2</text>
<text x="187.1" y="133.2">20</text>
<text x="32.8" y="141.3">0</text>
<text x="98.1" y="141.3">0</text>
<text x="121.8" y="141.3">0</text>
<text x="187.1" y="141.3">0</text>
<text x="31.4" y="155.3">20</text>
<text x="98.1" y="155.3">100</text>
<text x="120.4" y="155.3">20</text>
<text x="187.1" y="155.3">100</text>
<text x="81.5" y="157.6">ΔT °C</text>
<text x="169.2" y="159.7">Δ</text>
<text x="170.7" y="159.7">T °C</text>
<text x="31.4" y="163.3">16</text>
<text x="98.1" y="163.3">80</text>
<text x="120.4" y="163.3">16</text>
<text x="187.1" y="163.3">80</text>
<text x="31.4" y="171.3">12</text>
<text x="98.2" y="171.3">60</text>
<text x="120.4" y="171.3">12</text>
<text x="187.2" y="171.3">60</text>
<text x="32.8" y="179.3">8</text>
<text x="93.1" y="179.2">L</text>
<text x="98.1" y="179.3">40</text>
<text x="121.8" y="179.3">8</text>
<text x="182.4" y="177.5">L</text>
<text x="187.1" y="179.3">40</text>
<text x="32.8" y="187.3">4</text>
<text x="98.1" y="187.3">20</text>
<text x="121.8" y="187.3">4</text>
<text x="187.1" y="187.3">20</text>
<text x="32.8" y="195.3">0</text>
<text x="98.1" y="195.3">0</text>
<text x="121.8" y="195.3">0</text>
<text x="187.1" y="195.3">0</text>
<text x="31.4" y="209.4">25</text>
<text x="98.1" y="209.4">100</text>
<text x="120.4" y="209.4">50</text>
<text x="187.1" y="209.4">100</text>
<text x="80.7" y="213.7">ΔT °C</text>
<text x="172.1" y="214.2">ΔT °C</text>
<text x="31.4" y="217.4">20</text>
<text x="98.1" y="217.4">80</text>
<text x="120.4" y="217.4">40</text>
<text x="187.1" y="217.4">80</text>
<text x="31.4" y="225.4">15</text>
<text x="92.6" y="227.7">L</text>
<text x="98.2" y="225.4">60</text>
<text x="120.4" y="225.4">30</text>
<text x="187.2" y="225.4">60</text>
<text x="31.4" y="233.4">10</text>
<text x="98.1" y="233.4">40</text>
<text x="120.4" y="233.4">20</text>
<text x="182" y="231.2">L</text>
<text x="187.1" y="233.4">40</text>
<text x="32.8" y="241.4">5</text>
<text x="98.1" y="241.4">20</text>
<text x="120.4" y="241.4">10</text>
<text x="187.1" y="241.4">20</text>
<text x="32.8" y="249.4">0</text>
<text x="98.1" y="249.4">0</text>
<text x="121.8" y="249.4">0</text>
<text x="187.1" y="249.4">0</text>
</g>
<g font-size="2.5" fill="#020303">
<text x="34.5" y="89.1">0</text>
<text x="43.3" y="89.1">2</text>
<text x="52.2" y="89.1">4</text>
<text x="61" y="89.1">6</text>
<text x="69.8" y="89.1">8</text>
<text x="78" y="89.1">10</text>
<text x="86.9" y="89.1">12</text>
<text x="95.7" y="89.1">14</text>
<text x="123.5" y="89.1">0</text>
<text x="133.8" y="89.1">2</text>
<text x="144.1" y="89.1">4</text>
<text x="154.4" y="89.1">6</text>
<text x="164.8" y="89.1">8</text>
<text x="174.4" y="89.1">10</text>
<text x="184.7" y="89.1">12</text>
<text x="34.5" y="143.2">0</text>
<text x="40.1" y="143.2">1</text>
<text x="45.7" y="143.2">2</text>
<text x="51.3" y="143.2">3</text>
<text x="57" y="143.2">4</text>
<text x="62.6" y="143.2">5</text>
<text x="68.2" y="143.2">6</text>
<text x="73.9" y="143.2">7</text>
<text x="79.5" y="143.2">8</text>
<text x="85.1" y="143.2">9</text>
<text x="90.1" y="143.2">10</text>
<text x="95.7" y="143.2">11</text>
<text x="123.5" y="143.2">0</text>
<text x="135.9" y="143.2">2</text>
<text x="148.2" y="143.2">4</text>
<text x="160.6" y="143.2">6</text>
<text x="173" y="143.2">8</text>
<text x="184.7" y="143.2">10</text>
<text x="34.5" y="197.3">0</text>
<text x="41.3" y="197.3">1</text>
<text x="48.2" y="197.3">2</text>
<text x="55.1" y="197.3">3</text>
<text x="62" y="197.3">4</text>
<text x="68.9" y="197.3">5</text>
<text x="75.7" y="197.3">6</text>
<text x="82.6" y="197.3">7</text>
<text x="89.5" y="197.3">8</text>
<text x="96.4" y="197.3">9</text>
<text x="123.5" y="197.3">0</text>
<text x="131.2" y="197.3">1</text>
<text x="138.9" y="197.3">2</text>
<text x="146.7" y="197.3">3</text>
<text x="154.4" y="197.3">4</text>
<text x="162.2" y="197.3">5</text>
<text x="169.9" y="197.3">6</text>
<text x="177.6" y="197.3">7</text>
<text x="185.4" y="197.3">8</text>
<text x="34.5" y="251.4">0</text>
<text x="43.3" y="251.4">1</text>
<text x="52.2" y="251.4">2</text>
<text x="61" y="251.4">3</text>
<text x="69.8" y="251.4">4</text>
<text x="78.7" y="251.4">5</text>
<text x="87.5" y="251.4">6</text>
<text x="96.4" y="251.4">7</text>
<text x="123.5" y="251.4">0</text>
<text x="135.9" y="251.4">1</text>
<text x="148.2" y="251.4">2</text>
<text x="160.6" y="251.4">3</text>
<text x="173" y="251.4">4</text>
<text x="185.4" y="251.4">5</text>
</g>
</svg>
